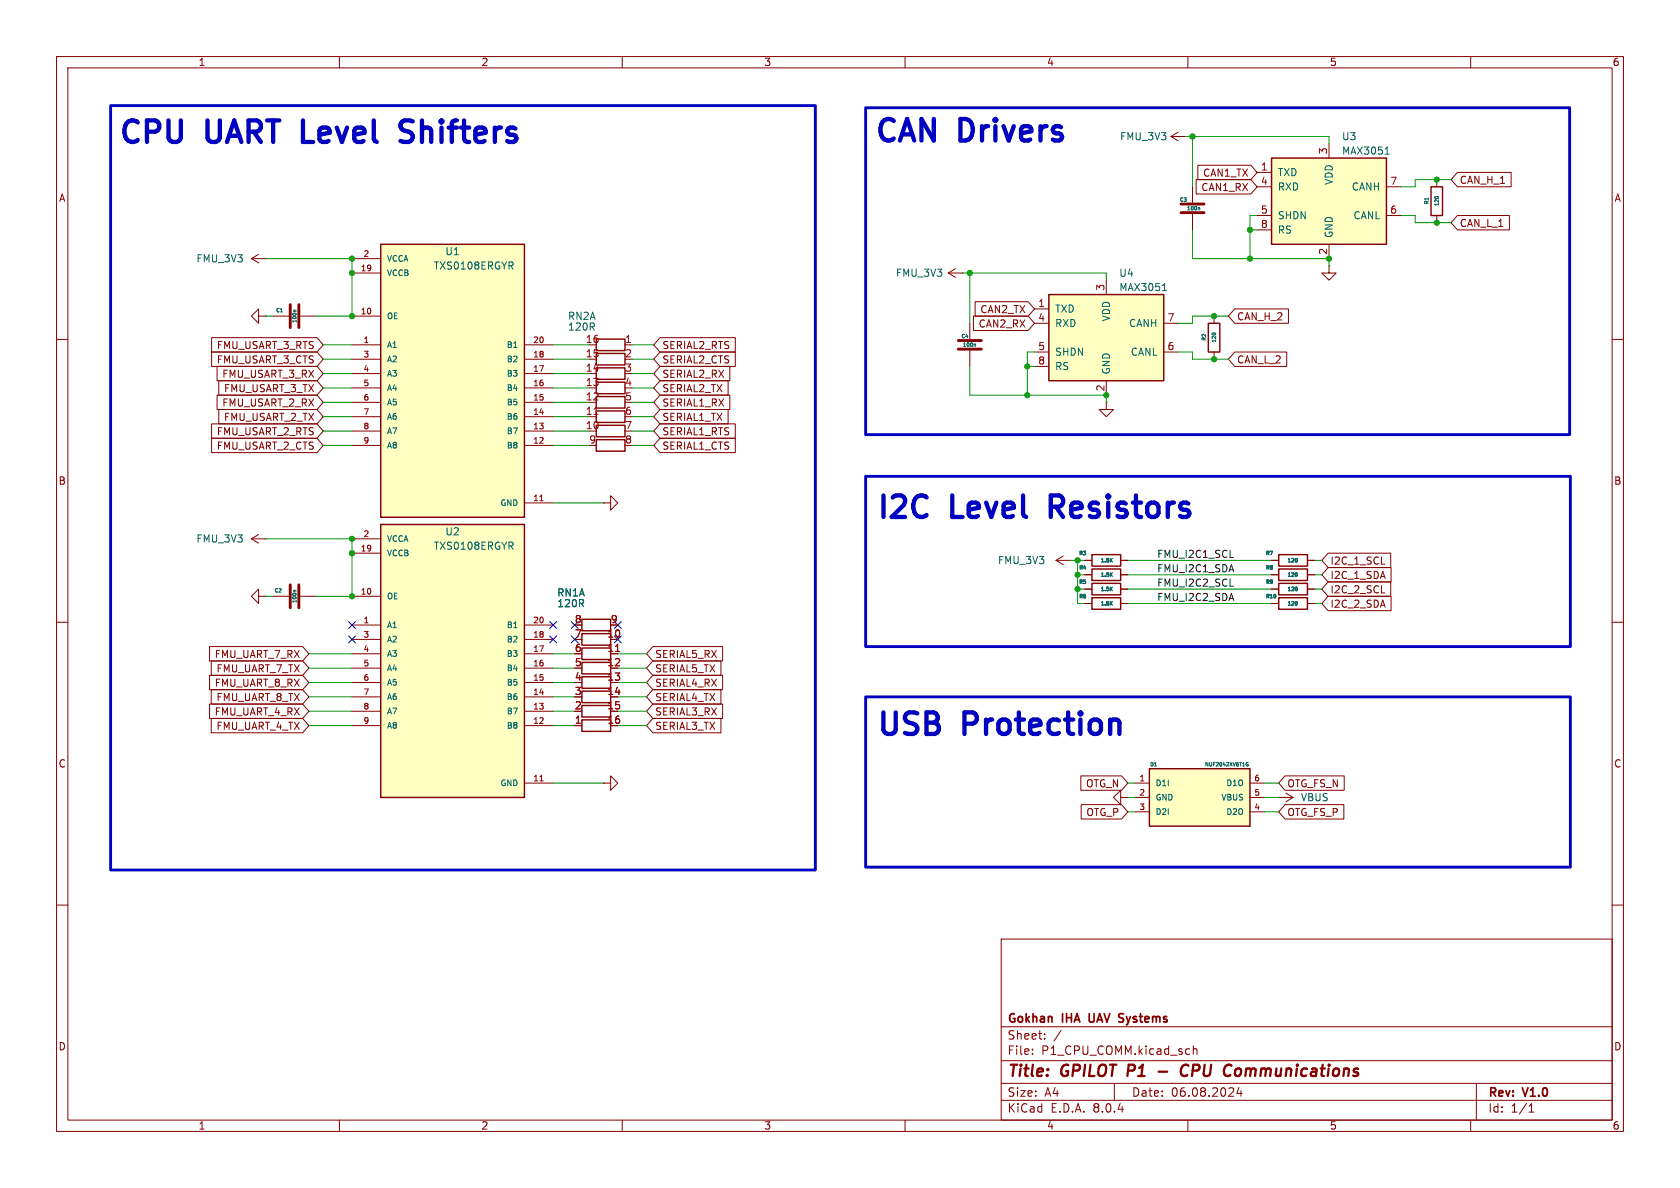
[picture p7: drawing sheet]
<svg xmlns="http://www.w3.org/2000/svg" width="297mm" height="210mm" viewBox="0 0 297 210" stroke-linecap="round" stroke-linejoin="round" font-family="sans-serif">
<g fill="none" stroke="#840000" stroke-width=".18">
<path d="M10 10h277v190h-277zM12 12h273v186h-273zM60 10v2M110 10v2M160 10v2M210 10v2M260 10v2M10 60h2M285 60h2M10 110h2M224.8 106.7h1.3M231.1 106.7h1.3"/>
<path d="M285 110h2M101.6 128.3h1.3M10 160h2M285 160h2M177 166h108v32h-108zM60 198v2M110 198v2M160 198v2M177 194.5h108M177 191.5h108M177 187.5h108M177 181.5h108"/>
<path d="M182.5 186.3v.1M182.5 185.5v.1M184.7 183.6v.1M184.7 182.8v.1M187.6 182.1l-1.3 2M197 191.5v3M210 198v2M211 184.9v1.5M211 185.5l.2-.1 .3 .1 .1 .9M219 192.2l-.3 1.1h.9M219.4 192.8v1M260 198v2"/>
<path d="M261 191.5v6.5M270.3 196.6h.9M270.3 195.5l.4-.4v1.5"/>
</g>
<path d="M204.8 189.4h1.5M210.1 188.4a.88 .88 0 0 0-1 0 .88 .88 0 0 0-.4 1 .69 .69 0 0 0 .4 .7 .69 .69 0 0 0 .8-.1M219.1 188.9a.62 .62 0 0 0-.7 .4v.7a.52 .52 0 0 0 .7 .1" fill="none" stroke="#840000" stroke-width=".4"/>
<path d="M192.6 179.2v1.3M198.1 179.9l.4 .1M198.1 179.2l.5 .1M198.5 180.6l-.5 .1" fill="none" stroke="#840000" stroke-width=".3"/>
<path d="M226.1 105.7h5v2h-5zM102.9 127.3h5v2h-5z" fill="none" stroke="#840000" stroke-width=".25"/>
<path d="M229.2 106.3l.1 .3-.1 .4" fill="none" stroke="#006464" stroke-width=".18"/>
<path d="M203.2 135.9h17.8v10.2h-17.8z" fill="#ffffc2"/>
<path d="M193 98h5.1v2.1h-5.1zM193 105.7h5.1v2h-5.1zM193 100.6h5.1v2h-5.1zM193 103.1h5.1v2.1h-5.1zM203.2 135.9h17.8v10.2h-17.8z" fill="none" stroke="#840000" stroke-width=".25"/>
<g fill="none" stroke="#840000" stroke-width=".18">
<path d="M48.3 55.9h2.8M53.1 55.9h2.8M191.8 99.1h1.2M198.1 99.1h1.3M191.8 106.7h1.2M191.8 101.6h1.2M191.8 104.1h1.2M198.1 106.7h1.3M198.1 101.6h1.3M198.1 104.1h1.3M200.7 138.4h2.5M221 138.4h2.5"/>
<path d="M200.7 141h2.5M200.7 143.5h2.5M221 141h2.5M221 143.5h2.5"/>
</g>
<path d="M49.6 55.1h.3M52.4 54.8h-.4v.3M196.4 99l.2 .3M196.6 98.7l-.3 .4M196.4 106.6l.2 .4M196.4 101.5l.2 .4M196.4 104.1l.2 .3M196.6 106.3l-.3 .4M196.6 101.3l-.3 .3M196.6 103.8l-.3 .4M204.1 135.4h.4M220.7 134.8a.29 .29 0 0 0-.4 .3 .29 .29 0 0 0 .4 .3v-.3h-.1" fill="none" stroke="#006464" stroke-width=".18"/>
<path d="M51.3 53.8v4.1M52.8 53.8v4.1" fill="none" stroke="#840000" stroke-width=".51"/>
<path d="M224.8 27.9h20.3v15.3h-20.3z" fill="#ffffc2"/>
<path d="M224.8 27.9h20.3v15.3h-20.3zM253 33h2v5.1h-2zM102.9 109.5h5v2h-5z" fill="none" stroke="#840000" stroke-width=".25"/>
<g fill="none" stroke="#840000" stroke-width=".18">
<path d="M207 24.1l1.3 .8M207 24.1h2.5M208.3 23.4l-1.3 .7M209.5 24.1h.1M222.2 30.5h2.6M222.2 33h2.6M222.2 38.1h2.6M234.9 25.4v2.5M245.1 33h2.5M245.1 38.1h2.5M254 31.8v1.2M254 38.1v1.3"/>
<path d="M44.4 45.7l1.3 .8M44.4 45.7h2.6M45.7 45l-1.3 .7M47 45.7h.1M167.6 48.3l1.3 .7M167.6 48.3h2.6M168.9 47.5l-1.3 .8M170.2 48.3h.1M171.4 57.2v2.7M222.2 40.6h2.6M234.9 43.2v2.5M171.4 62v2.8"/>
<path d="M195.6 71.1v1.3h1.2l-1.2 1.3-1.3-1.3h1.3M195.6 71.1h.1M44.4 95.3l1.3 .7M44.4 95.3h2.6M45.7 94.5l-1.3 .8M47 95.3h.1M106.7 138.4h1.2v-1.2l1.3 1.2-1.3 1.3v-1.3M106.7 138.4h.1"/>
</g>
<path d="M244.9 27.2h.7M245.1 26.2l.1-.2v1.2M252.5 35v.3M253.7 34.9l.2-.2 .4 .2M172.2 60.9h.2l.1 .3" fill="none" stroke="#006464" stroke-width=".18"/>
<path d="M169.4 61.7h4.1M169.4 60.2h4.1" fill="none" stroke="#840000" stroke-width=".51"/>
<path d="M185.4 52.1h20.3v15.2h-20.3z" fill="#ffffc2"/>
<path d="M185.4 52.1h20.3v15.2h-20.3z" fill="none" stroke="#840000" stroke-width=".25"/>
<path d="M182.9 54.6h2.5M182.9 57.2h2.5M195.6 49.5v2.6M205.7 57.2h2.6M182.9 62.2h2.5M182.9 64.8h2.5M195.6 67.3v2.6M205.7 62.2h2.6" fill="none" stroke="#840000" stroke-width=".18"/>
<path d="M205.5 51.4h.7M205.7 50.3l.2-.2v1.3" fill="none" stroke="#006464" stroke-width=".18"/>
<path d="M67.3 43.2h25.4v48.2h-25.4z" fill="#ffffc2"/>
<path d="M67.3 43.2h25.4v48.2h-25.4zM213.6 57.2h2v5h-2zM226.1 98h5v2.1h-5zM102.9 122.2h5v2h-5z" fill="none" stroke="#840000" stroke-width=".25"/>
<g fill="none" stroke="#840000" stroke-width=".18">
<path d="M210.8 33v2.8M210.8 37.8v2.8M62.2 55.9h5.1M62.2 48.3h5.1M62.2 45.7h5.1M214.6 55.9v1.3M234.9 47v1.3h1.3l-1.3 1.2-1.2-1.2h1.2M234.9 47h.1M62.2 61h5.1M62.2 78.7h5.1M62.2 76.2h5.1M62.2 73.7h5.1"/>
<path d="M62.2 71.1h5.1M62.2 68.6h5.1M62.2 66h5.1M62.2 63.5h5.1M92.7 61h5.1M92.7 78.7h5.1M92.7 76.2h5.1M92.7 73.7h5.1M92.7 71.1h5.1M92.7 68.6h5.1M92.7 66h5.1M92.7 63.5h5.1"/>
<path d="M214.6 62.2v1.3M92.7 88.9h5.1M186.7 99.1l1.3 .7M186.7 99.1h2.5M188 98.3l-1.3 .8M189.2 99.1h.1M224.8 99.1h1.3M231.1 99.1h1.3M198.1 141v-1.3l-1.3 1.3 1.3 1.2v-1.2h1.3M199.4 141h.1M226.1 141h.1M226.1 141h2.5"/>
<path d="M227.3 140.2l1.3 .8M228.6 141l-1.3 .7"/>
</g>
<path d="M95.4 88.5h.6" fill="none" stroke="#a90000" stroke-width=".18"/>
<path d="M211.9 36.7h.2v.4M214.3 59l.2-.1 .4 .1M229.2 98.7l.1 .3-.1 .3" fill="none" stroke="#006464" stroke-width=".18"/>
<path d="M208.8 37.6h4.1M208.8 36.1h4.1" fill="none" stroke="#840000" stroke-width=".51"/>
<path d="M67.3 92.7h25.4v48.3h-25.4z" fill="#ffffc2"/>
<g fill="none" stroke="#840000" stroke-width=".25">
<path d="M105.4 59.9h5.1v2.1h-5.1zM105.4 75.2h5.1v2h-5.1zM105.4 62.5h5.1v2h-5.1zM105.4 65h5.1v2.1h-5.1zM105.4 67.6h5.1v2h-5.1zM105.4 72.6h5.1v2.1h-5.1zM105.4 77.7h5.1v2.1h-5.1zM105.4 70.1h5.1v2h-5.1zM67.3 92.7h25.4v48.3h-25.4zM102.9 112h5v2h-5zM102.9 119.6h5v2.1h-5zM102.9 117.1h5v2h-5z"/>
<path d="M102.9 114.6h5v2h-5zM226.1 100.6h5v2h-5zM226.1 103.1h5v2.1h-5zM102.9 124.7h5v2h-5z"/>
</g>
<g fill="none" stroke="#840000" stroke-width=".18">
<path d="M211.5 31.7h9.6l1.1 1.3-1.1 1.3h-9.6zM211.8 29.2h9.3l1.1 1.3-1.1 1.3h-9.3zM257.7 38.1h9.1v2.5h-9.1l-1.2-1.2zM257.7 30.5h9.4v2.5h-9.4l-1.2-1.2zM37.4 59.7h18.6l1.1 1.3-1.1 1.2h-18.6zM45.7 55.9v-1.3l-1.3 1.3 1.3 1.3v-1.3h1.3M47 55.9h.1M116.7 59.7h13.3v2.5h-13.3l-1.1-1.2zM172.1 55.9h9.7l1.1 1.3-1.1 1.2h-9.7zM172.4 53.3h9.4l1.1 1.3-1.1 1.3h-9.4zM218.3 54.6h9.5v2.6h-9.5l-1.1-1.3zM37.4 77.5h18.6l1.1 1.2-1.1 1.3h-18.6z"/>
<path d="M37.4 62.2h18.6l1.1 1.3-1.1 1.3h-18.6zM37.4 74.9h18.6l1.1 1.3-1.1 1.3h-18.6zM38.4 64.8h17.6l1.1 1.2-1.1 1.3h-17.6zM38.4 69.8h17.6l1.1 1.3-1.1 1.3h-17.6zM38.7 72.4h17.3l1.1 1.3-1.1 1.2h-17.3zM38.7 67.3h17.3l1.1 1.3-1.1 1.3h-17.3zM110.5 61h1.3M116.7 72.4h12v2.5h-12l-1.1-1.2zM116.7 77.5h13.3v2.5h-13.3l-1.1-1.3zM116.7 67.3h12v2.6h-12l-1.1-1.3zM116.7 64.8h12.3v2.5h-12.3l-1.1-1.3zM116.7 69.8h12.3v2.6h-12.3l-1.1-1.3z"/>
<path d="M116.7 74.9h13.3v2.6h-13.3l-1.1-1.3zM116.7 62.2h13.3v2.6h-13.3l-1.1-1.3zM218.3 62.2h9.2v2.6h-9.2l-1.1-1.3zM62.2 97.8h5.1M62.2 95.3h5.1M106.7 88.9h1.2v-1.3l1.3 1.3-1.3 1.3v-1.3M106.7 88.9h.1M191.8 99.1h1.2M198.1 99.1h1.3M224.8 99.1h1.3M231.1 99.1h1.3M234.8 97.8h11.1v2.5h-11.1l-1.1-1.2z"/>
<path d="M37 114.3h16.5l1.1 1.3-1.1 1.2h-16.5zM37 119.4h16.5l1.1 1.3-1.1 1.2h-16.5zM37.3 116.8h16.2l1.1 1.3-1.1 1.3h-16.2zM45.7 105.4v-1.3l-1.3 1.3 1.3 1.3v-1.3h1.3M47 105.4h.1M48.3 105.4h2.8M53.1 105.4h2.8M62.2 110.5h5.1M62.2 105.4h5.1M62.2 118.1h5.1M62.2 115.6h5.1M62.2 113h5.1"/>
<path d="M92.7 110.5h5.1M92.7 118.1h5.1M92.7 115.6h5.1M92.7 113h5.1M115.4 116.8h12v2.6h-12l-1.1-1.3zM115.4 114.3h12.4v2.5h-12.4l-1.1-1.2zM115.4 119.4h12.4v2.5h-12.4l-1.1-1.2zM191.8 101.6h1.2M191.8 104.1h1.2M191.8 106.7h1.2M198.1 101.6h1.3M198.1 104.1h1.3"/>
<path d="M198.1 106.7h1.3M224.8 101.6h1.3M224.8 104.1h1.3M224.8 106.7h1.3M231.1 101.6h1.3M231.1 104.1h1.3M231.1 106.7h1.3M234.8 105.4h11.1v2.6h-11.1l-1.1-1.3zM234.8 100.3h11.1v2.6h-11.1l-1.1-1.3zM234.8 102.9h11.1v2.5h-11.1l-1.1-1.3zM37 124.5h16.5l1.1 1.2-1.1 1.3h-16.5zM37.3 127h16.2l1.1 1.3-1.1 1.2h-16.2z"/>
<path d="M37.3 121.9h16.2l1.1 1.3-1.1 1.3h-16.2zM62.2 128.3h5.1M62.2 125.7h5.1M62.2 123.2h5.1M62.2 120.7h5.1M92.7 138.4h5.1M92.7 128.3h5.1M92.7 125.7h5.1M92.7 123.2h5.1M92.7 120.7h5.1M101.6 128.3h1.3M115.4 127h12v2.5h-12l-1.1-1.2z"/>
<path d="M115.4 124.5h12.4v2.5h-12.4l-1.1-1.3zM115.4 121.9h12v2.6h-12l-1.1-1.3zM191.1 137.2h7.2l1.1 1.2-1.1 1.3h-7.2zM227.2 137.2h10.4v2.5h-10.4l-1.1-1.3zM191.1 142.2h7.2l1.1 1.3-1.1 1.3h-7.2zM227.2 142.2h10.4v2.6h-10.4l-1.1-1.3z"/>
</g>
<path d="M105 73.2h.7M108.8 115.2h.8M95.4 138h.6" fill="none" stroke="#a90000" stroke-width=".18"/>
<path d="M51.3 103.4v4M52.8 103.4v4" fill="none" stroke="#840000" stroke-width=".51"/>
<g fill="none" stroke="#006464" stroke-width=".18">
<path d="M196.4 99l.2 .3M196.6 98.7l-.3 .4M229.2 98.7l.1 .3-.1 .3M52.4 104.3l-.4 .1v.2M196.4 106.6l.2 .4M196.4 101.5l.2 .4M196.4 104.1l.2 .3M196.6 106.3l-.3 .4M196.6 101.3l-.3 .3M196.6 103.8l-.3 .4M229.2 101.3l.1 .2-.1 .4M229.2 103.8l.1 .2-.1 .4"/>
<path d="M229.2 106.3l.1 .3-.1 .4"/>
</g>
<path d="M217.5 98.5h.6M217.5 103.6h.6" fill="none" stroke="#0f0f0f" stroke-width=".18"/>
<path d="M70.8 24.9l.5 .2h.9M72.4 21.3h-.9a.93 .93 0 0 0-.7 .9 .93 .93 0 0 0 .7 .9l.7 .2" fill="none" stroke="#0000c2" stroke-width=".76"/>
<path d="M19.6 18.7h124.5v135.1h-124.5zM153 19.1h124.5v57.7h-124.5zM153 84.2h124.6v30.1h-124.6zM153 123.2h124.6v30.1h-124.6z" fill="none" stroke="#0000c2" stroke-width=".51"/>
<g fill="none" stroke="#009600" stroke-width=".18">
<path d="M209.5 24.1h25.4v1.3M210.8 24.1v8.9M222.2 38.1h-1.2v7.6M247.6 38.1h2.6v1.3h6.3M256.5 31.8h-6.3v1.2h-2.6M47 45.7h15.2v10.2h-6.3M47 55.9h1.3M170.2 48.3h25.4v1.2M171.4 48.3v8.9M210.8 40.6v5.1h24.1v1.3M217.2 55.9h-6.4v1.3h-2.5M221 40.6h1.2"/>
<path d="M57.1 61h5.1M57.1 68.6h5.1M57.1 66h5.1M57.1 63.5h5.1M57.1 71.1h5.1M57.1 76.2h5.1M57.1 73.7h5.1M57.1 78.7h5.1M97.8 61h6.3M97.8 68.6h6.3M97.8 66h6.3M97.8 63.5h6.3"/>
<path d="M97.8 71.1h6.3M97.8 76.2h6.3M97.8 73.7h6.3M97.8 78.7h6.3M111.8 61h3.8M111.8 68.6h3.8M111.8 66h3.8M111.8 63.5h3.8M111.8 71.1h3.8M111.8 76.2h3.8M111.8 73.7h3.8M111.8 78.7h3.8"/>
<path d="M171.4 64.8v5.1h24.2v1.2M181.6 64.8h1.3M182.9 62.2h-1.3v7.7M208.3 62.2h2.5v1.3h6.4M47 95.3h15.2v10.1h-6.3M97.8 88.9h8.9M189.2 99.1h2.6M190.5 99.1v7.6h1.3M199.4 99.1h25.4M232.4 99.1h1.3M47 105.4h1.3M54.6 115.6h7.6"/>
<path d="M54.6 118.1h7.6M97.8 115.6h3.8M97.8 118.1h3.8M109.2 115.6h5.1M109.2 118.1h5.1M190.5 104.1h1.3M190.5 101.6h1.3M199.4 104.1h25.4M199.4 106.7h25.4M199.4 101.6h25.4M232.4 104.1h1.3M232.4 106.7h1.3"/>
<path d="M232.4 101.6h1.3M54.6 128.3h7.6M54.6 125.7h7.6M54.6 123.2h7.6M54.6 120.7h7.6M97.8 128.3h3.8M97.8 125.7h3.8M97.8 123.2h3.8M97.8 120.7h3.8M97.8 138.4h8.9M109.2 128.3h5.1M109.2 125.7h5.1"/>
<path d="M109.2 123.2h5.1M109.2 120.7h5.1M199.4 138.4h1.3M223.5 138.4h2.6M199.4 143.5h1.3M199.4 141h1.3M223.5 143.5h2.6M223.5 141h2.6"/>
</g>
<g fill="none" stroke="#000084" stroke-width=".18">
<path d="M61.6 109.9l1.2 1.2M61.6 112.4l1.2 1.2M62.8 109.9l-1.2 1.2M62.8 112.4l-1.2 1.2M97.2 112.4l1.2 1.2M97.2 109.9l1.2 1.2M98.4 112.4l-1.2 1.2M98.4 109.9l-1.2 1.2M101 112.4l1.2 1.2M101 109.9l1.2 1.2M102.2 112.4l-1.2 1.2M102.2 109.9l-1.2 1.2"/>
<path d="M108.6 109.9l1.2 1.2M108.6 112.4l1.2 1.2M109.8 109.9l-1.2 1.2M109.8 112.4l-1.2 1.2"/>
</g>
<g fill="#009600" stroke="#009600" stroke-width=".18">
<circle cx="171.4" cy="48.3" r=".46"/>
<circle cx="221" cy="45.7" r=".46"/>
<circle cx="214.6" cy="55.9" r=".46"/>
<circle cx="190.5" cy="101.6" r=".46"/>
<circle cx="190.5" cy="104.1" r=".46"/>
<circle cx="181.6" cy="64.8" r=".46"/>
<circle cx="181.6" cy="69.9" r=".46"/>
<circle cx="190.5" cy="99.1" r=".46"/>
<circle cx="195.6" cy="69.9" r=".46"/>
<circle cx="214.6" cy="63.5" r=".46"/>
<circle cx="254" cy="39.4" r=".46"/>
<circle cx="210.8" cy="24.1" r=".46"/>
<circle cx="221" cy="40.6" r=".46"/>
<circle cx="234.9" cy="45.7" r=".46"/>
<circle cx="254" cy="31.8" r=".46"/>
<circle cx="62.2" cy="45.7" r=".46"/>
<circle cx="62.2" cy="55.9" r=".46"/>
<circle cx="62.2" cy="48.3" r=".46"/>
<circle cx="62.2" cy="105.4" r=".46"/>
<circle cx="62.2" cy="95.3" r=".46"/>
<circle cx="62.2" cy="97.8" r=".46"/>
</g>
<g font-size="5.3" fill="#0000c2">
<text x="20.5" y="26.4">CPU</text>
<text x="36.5" y="26.4">UART Level</text>
<text x="73.9" y="26.4">Shifters</text>
<text x="154.2" y="26.2">CAN</text>
<text x="169.7" y="26.2">Drivers</text>
<text x="154.5" y="92.7">I2C</text>
<text x="168.2" y="92.7">Level</text>
<text x="187.1" y="92.7">Resistors</text>
<text x="154.5" y="131.1">USB</text>
<text x="170.4" y="131.1">Protection</text>
</g>
<g font-size="2.8" fill="#840000">
<text x="178" y="190.9">Title:</text>
<text x="187.7" y="190.9">GPILOT P1</text>
<text x="211.2" y="190.9">CPU</text>
<text x="219.6" y="190.9">Communications</text>
</g>
<g font-size="2.1" fill="#840000">
<text x="178" y="184">Sheet:</text>
<text x="178" y="181.2">Gokhan</text>
<text x="187.9" y="181.2">IHA</text>
<text x="193.2" y="181.2">UAV</text>
<text x="199.1" y="181.2">Systems</text>
<text x="178" y="186.7">File:</text>
<text x="184.1" y="186.7">P1_CPU_COMM.kicad_sch</text>
<text x="178" y="196.9">KiCad</text>
<text x="178" y="194.1">Size:</text>
<text x="184.7" y="194.1">A4</text>
<text x="185.7" y="196.9">E.D.A.</text>
<text x="193.3" y="196.9">8.0.4</text>
<text x="200" y="194.1">Date:</text>
<text x="207" y="194.1">06.08.2024</text>
<text x="263" y="194.3">Rev:</text>
<text x="263" y="196.9">Id:</text>
<text x="267.1" y="196.9">1/1</text>
<text x="269.4" y="194.3">V1.0</text>
</g>
<g font-size="1.8" fill="#840000">
<text x="35" y="11.9">1</text>
<text x="85" y="11.9">2</text>
<text x="135" y="11.9">3</text>
<text x="185" y="11.9">4</text>
<text x="235" y="11.9">5</text>
<text x="285" y="11.9">6</text>
<text x="10.3" y="35.9">A</text>
<text x="212.3" y="34">CAN1_RX</text>
<text x="212.6" y="31.4">CAN1_TX</text>
<text x="258" y="32.7">CAN_H_1</text>
<text x="285.3" y="35.9">A</text>
<text x="258" y="40.3">CAN_L_1</text>
<text x="172.9" y="58.1">CAN2_RX</text>
<text x="173.2" y="55.6">CAN2_TX</text>
<text x="218.6" y="56.8">CAN_H_2</text>
<text x="38.2" y="61.9">FMU_USART_3_RTS</text>
<text x="38.2" y="64.5">FMU_USART_3_CTS</text>
<text x="117" y="64.5">SERIAL2_CTS</text>
<text x="117" y="61.9">SERIAL2_RTS</text>
<text x="218.6" y="64.5">CAN_L_2</text>
<text x="39.2" y="67">FMU_USART_3_RX</text>
<text x="39.5" y="69.5">FMU_USART_3_TX</text>
<text x="117" y="69.5">SERIAL2_TX</text>
<text x="117" y="67">SERIAL2_RX</text>
<text x="38.2" y="77.2">FMU_USART_2_RTS</text>
<text x="39.2" y="72.1">FMU_USART_2_RX</text>
<text x="39.5" y="74.6">FMU_USART_2_TX</text>
<text x="117" y="74.6">SERIAL1_TX</text>
<text x="117" y="72.1">SERIAL1_RX</text>
<text x="117" y="77.2">SERIAL1_RTS</text>
<text x="38.2" y="79.7">FMU_USART_2_CTS</text>
<text x="117" y="79.7">SERIAL1_CTS</text>
<text x="10.3" y="85.9">B</text>
<text x="285.3" y="85.9">B</text>
<text x="235.1" y="100">I2C_1_SCL</text>
<text x="235.1" y="107.6">I2C_2_SDA</text>
<text x="235.1" y="102.6">I2C_1_SDA</text>
<text x="235.1" y="105.1">I2C_2_SCL</text>
<text x="37.9" y="116.5">FMU_UART_7_RX</text>
<text x="38.2" y="119.1">FMU_UART_7_TX</text>
<text x="115.7" y="119.1">SERIAL5_TX</text>
<text x="115.7" y="116.5">SERIAL5_RX</text>
<text x="37.9" y="121.6">FMU_UART_8_RX</text>
<text x="38.2" y="124.1">FMU_UART_8_TX</text>
<text x="115.7" y="121.6">SERIAL4_RX</text>
<text x="115.7" y="124.1">SERIAL4_TX</text>
<text x="37.9" y="126.7">FMU_UART_4_RX</text>
<text x="38.2" y="129.2">FMU_UART_4_TX</text>
<text x="115.7" y="129.2">SERIAL3_TX</text>
<text x="115.7" y="126.7">SERIAL3_RX</text>
<text x="10.3" y="135.9">C</text>
<text x="285.3" y="135.9">C</text>
<text x="191.9" y="139.4">OTG_N</text>
<text x="227.5" y="139.4">OTG_FS_N</text>
<text x="192" y="144.5">OTG_P</text>
<text x="227.5" y="144.5">OTG_FS_P</text>
<text x="10.3" y="185.9">D</text>
<text x="285.3" y="185.9">D</text>
<text x="35" y="199.9">1</text>
<text x="85" y="199.9">2</text>
<text x="135" y="199.9">3</text>
<text x="185" y="199.9">4</text>
<text x="235" y="199.9">5</text>
<text x="285" y="199.9">6</text>
</g>
<g font-size="1.8" fill="#006464">
<text x="197.9" y="25">FMU_3V3</text>
<text x="237.2" y="25">U3</text>
<text x="237.2" y="27.5">MAX3051</text>
<text x="225.8" y="31.3">TXD</text>
<text x="225.8" y="33.9">RXD</text>
<text x="235.8" y="32.8" transform="rotate(-90 235.8 32.8)">VDD</text>
<text x="238.9" y="33.9">CANH</text>
<text x="225.8" y="39">SHDN</text>
<text x="225.8" y="41.5">RS</text>
<text x="239.2" y="39">CANL</text>
<text x="34.6" y="46.6">FMU_3V3</text>
<text x="76.6" y="47.9">TXS0108ERGYR</text>
<text x="78.6" y="45.3">U1</text>
<text x="235.8" y="42.2" transform="rotate(-90 235.8 42.2)">GND</text>
<text x="158.3" y="49.1">FMU_3V3</text>
<text x="197.8" y="49.1">U4</text>
<text x="197.8" y="51.7">MAX3051</text>
<text x="100.3" y="56.7">RN2A</text>
<text x="100.3" y="58.6">120R</text>
<text x="186.4" y="55.5">TXD</text>
<text x="186.4" y="58">RXD</text>
<text x="196.4" y="56.9" transform="rotate(-90 196.4 56.9)">VDD</text>
<text x="199.5" y="58">CANH</text>
<text x="186.4" y="63.1">SHDN</text>
<text x="186.4" y="65.6">RS</text>
<text x="199.8" y="63.1">CANL</text>
<text x="196.4" y="66.3" transform="rotate(-90 196.4 66.3)">GND</text>
<text x="78.6" y="94.8">U2</text>
<text x="34.6" y="96.1">FMU_3V3</text>
<text x="76.6" y="97.4">TXS0108ERGYR</text>
<text x="176.3" y="99.9">FMU_3V3</text>
<text x="98.4" y="105.6">RN1A</text>
<text x="98.4" y="107.5">120R</text>
<text x="229.9" y="141.8">VBUS</text>
</g>
<g font-size="1.8" fill="#a90000">
<text x="234.7" y="27.4" transform="rotate(-90 234.7 27.4)">3</text>
<text x="222.8" y="30.2">1</text>
<text x="222.8" y="32.8">4</text>
<text x="245.7" y="32.8">7</text>
<text x="222.8" y="37.8">5</text>
<text x="222.8" y="40.4">8</text>
<text x="245.7" y="37.8">6</text>
<text x="234.7" y="45.2" transform="rotate(-90 234.7 45.2)">2</text>
<text x="195.3" y="51.5" transform="rotate(-90 195.3 51.5)">3</text>
<text x="183.4" y="54.4">1</text>
<text x="183.4" y="56.9">4</text>
<text x="206.3" y="56.9">7</text>
<text x="103.5" y="63.2">15</text>
<text x="103.5" y="65.8">14</text>
<text x="103.5" y="60.7">16</text>
<text x="110.4" y="63.2">2</text>
<text x="110.4" y="65.8">3</text>
<text x="110.4" y="60.7">1</text>
<text x="183.4" y="62">5</text>
<text x="183.4" y="64.5">8</text>
<text x="206.3" y="62">6</text>
<text x="103.5" y="68.3">13</text>
<text x="103.5" y="70.9">12</text>
<text x="110.4" y="68.3">4</text>
<text x="110.4" y="70.9">5</text>
<text x="195.3" y="69.3" transform="rotate(-90 195.3 69.3)">2</text>
<text x="103.5" y="75.9">10</text>
<text x="103.5" y="73.4">11</text>
<text x="110.4" y="75.9">7</text>
<text x="110.4" y="73.4">6</text>
<text x="104.1" y="78.5">9</text>
<text x="110.4" y="78.5">8</text>
<text x="101.5" y="110.2">8</text>
<text x="101.5" y="112.8">7</text>
<text x="107.3" y="112.8">10</text>
<text x="107.9" y="110.2">9</text>
<text x="101.5" y="117.9">5</text>
<text x="101.5" y="115.3">6</text>
<text x="107.3" y="117.9">12</text>
<text x="107.3" y="115.3">11</text>
<text x="101.5" y="122.9">3</text>
<text x="101.5" y="120.4">4</text>
<text x="101.5" y="125.5">2</text>
<text x="107.3" y="122.9">14</text>
<text x="107.3" y="120.4">13</text>
<text x="107.3" y="125.5">15</text>
<text x="101.5" y="128">1</text>
<text x="107.3" y="128">16</text>
</g>
<g font-size="1.8" fill="#0f0f0f">
<text x="204.5" y="101.3">FMU_I2C1_SDA</text>
<text x="204.5" y="98.7">FMU_I2C1_SCL</text>
<text x="204.5" y="103.8">FMU_I2C2_SCL</text>
<text x="204.5" y="106.3">FMU_I2C2_SDA</text>
</g>
<g font-size="1.4" fill="#a90000">
<text x="64.2" y="45.5">2</text>
<text x="63.7" y="48">19</text>
<text x="63.7" y="55.6">10</text>
<text x="64.2" y="60.7">1</text>
<text x="64.2" y="63.2">3</text>
<text x="64.2" y="65.8">4</text>
<text x="94.2" y="65.8">17</text>
<text x="94.2" y="63.2">18</text>
<text x="94.2" y="60.7">20</text>
<text x="64.2" y="68.3">5</text>
<text x="64.2" y="70.9">6</text>
<text x="94.2" y="70.9">15</text>
<text x="94.2" y="68.3">16</text>
<text x="64.2" y="73.4">7</text>
<text x="64.2" y="75.9">8</text>
<text x="94.2" y="75.9">13</text>
<text x="94.2" y="73.4">14</text>
<text x="64.2" y="78.5">9</text>
<text x="94.2" y="78.5">12</text>
<text x="94.2" y="88.6">11</text>
<text x="64.2" y="95">2</text>
<text x="63.7" y="97.5">19</text>
<text x="63.7" y="105.2">10</text>
<text x="64.2" y="110.2">1</text>
<text x="64.2" y="112.8">3</text>
<text x="94.2" y="112.8">18</text>
<text x="94.2" y="110.2">20</text>
<text x="64.2" y="115.3">4</text>
<text x="64.2" y="117.9">5</text>
<text x="94.2" y="117.9">16</text>
<text x="94.2" y="115.3">17</text>
<text x="64.2" y="120.4">6</text>
<text x="64.2" y="122.9">7</text>
<text x="64.2" y="125.5">8</text>
<text x="94.2" y="125.5">13</text>
<text x="94.2" y="122.9">14</text>
<text x="94.2" y="120.4">15</text>
<text x="64.2" y="128">9</text>
<text x="94.2" y="128">12</text>
<text x="94.2" y="138.2">11</text>
<text x="201.3" y="138.2">1</text>
<text x="201.3" y="140.7">2</text>
<text x="201.3" y="143.3">3</text>
<text x="221.6" y="143.3">4</text>
<text x="221.6" y="140.7">5</text>
<text x="221.6" y="138.2">6</text>
</g>
<g font-size="1.4" fill="#006464">
<text x="68.3" y="46.5">VCCA</text>
<text x="68.3" y="49">VCCB</text>
<text x="68.3" y="56.6">OE</text>
<text x="68.3" y="61.7">A1</text>
<text x="68.3" y="64.2">A2</text>
<text x="89.5" y="64.2">B2</text>
<text x="89.5" y="61.7">B1</text>
<text x="68.3" y="66.8">A3</text>
<text x="68.3" y="69.3">A4</text>
<text x="68.3" y="71.9">A5</text>
<text x="89.5" y="71.9">B5</text>
<text x="89.5" y="69.3">B4</text>
<text x="89.5" y="66.8">B3</text>
<text x="68.3" y="74.4">A6</text>
<text x="68.3" y="76.9">A7</text>
<text x="89.5" y="76.9">B7</text>
<text x="89.5" y="74.4">B6</text>
<text x="68.3" y="79.5">A8</text>
<text x="89.5" y="79.5">B8</text>
<text x="88.3" y="89.6">GND</text>
<text x="68.3" y="96">VCCA</text>
<text x="68.3" y="98.5">VCCB</text>
<text x="68.3" y="106.1">OE</text>
<text x="68.3" y="111.2">A1</text>
<text x="68.3" y="113.8">A2</text>
<text x="89.5" y="113.8">B2</text>
<text x="89.5" y="111.2">B1</text>
<text x="68.3" y="116.3">A3</text>
<text x="68.3" y="118.8">A4</text>
<text x="89.5" y="118.8">B4</text>
<text x="89.5" y="116.3">B3</text>
<text x="68.3" y="121.4">A5</text>
<text x="68.3" y="123.9">A6</text>
<text x="89.5" y="123.9">B6</text>
<text x="89.5" y="121.4">B5</text>
<text x="68.3" y="126.5">A7</text>
<text x="68.3" y="129">A8</text>
<text x="89.5" y="129">B8</text>
<text x="89.5" y="126.5">B7</text>
<text x="88.3" y="139.2">GND</text>
<text x="204.2" y="139.2">D1I</text>
<text x="204.2" y="141.7">GND</text>
<text x="215.8" y="141.7">VBUS</text>
<text x="216.7" y="139.2">D1O</text>
<text x="204.2" y="144.2">D2I</text>
<text x="216.7" y="144.2">D2O</text>
</g>
<g font-size=".9" fill="#006464">
<text x="208.4" y="35.9">C3</text>
<text x="209.7" y="37.4">100n</text>
<text x="252.8" y="36.3" transform="rotate(-90 252.8 36.3)">R1</text>
<text x="254.5" y="36.6" transform="rotate(-90 254.5 36.6)">120</text>
<text x="48.7" y="55.4">C1</text>
<text x="52.6" y="57.2" transform="rotate(-90 52.6 57.2)">100n</text>
<text x="169.8" y="60">C4</text>
<text x="170.1" y="61.5">100n</text>
<text x="213.4" y="60.4" transform="rotate(-90 213.4 60.4)">R2</text>
<text x="215.2" y="60.7" transform="rotate(-90 215.2 60.7)">120</text>
<text x="190.6" y="98.3">R3</text>
<text x="190.6" y="100.9">R4</text>
<text x="194.5" y="99.6">1.5K</text>
<text x="223.7" y="98.3">R7</text>
<text x="223.7" y="100.9">R8</text>
<text x="227.5" y="99.6">120</text>
<text x="48.4" y="104.9">C2</text>
<text x="52.6" y="106.7" transform="rotate(-90 52.6 106.7)">100n</text>
<text x="190.6" y="106">R6</text>
<text x="190.6" y="103.4">R5</text>
<text x="194.5" y="107.2">1.5K</text>
<text x="194.5" y="102.1">1.5K</text>
<text x="194.5" y="104.7">1.5K</text>
<text x="223.7" y="106">R10</text>
<text x="223.7" y="103.4">R9</text>
<text x="227.5" y="107.2">120</text>
<text x="227.5" y="102.1">120</text>
<text x="227.5" y="104.7">120</text>
<text x="203.2" y="135.7">D1</text>
<text x="212.9" y="135.7">NUF2042XV6T1G</text>
</g>
</svg>
